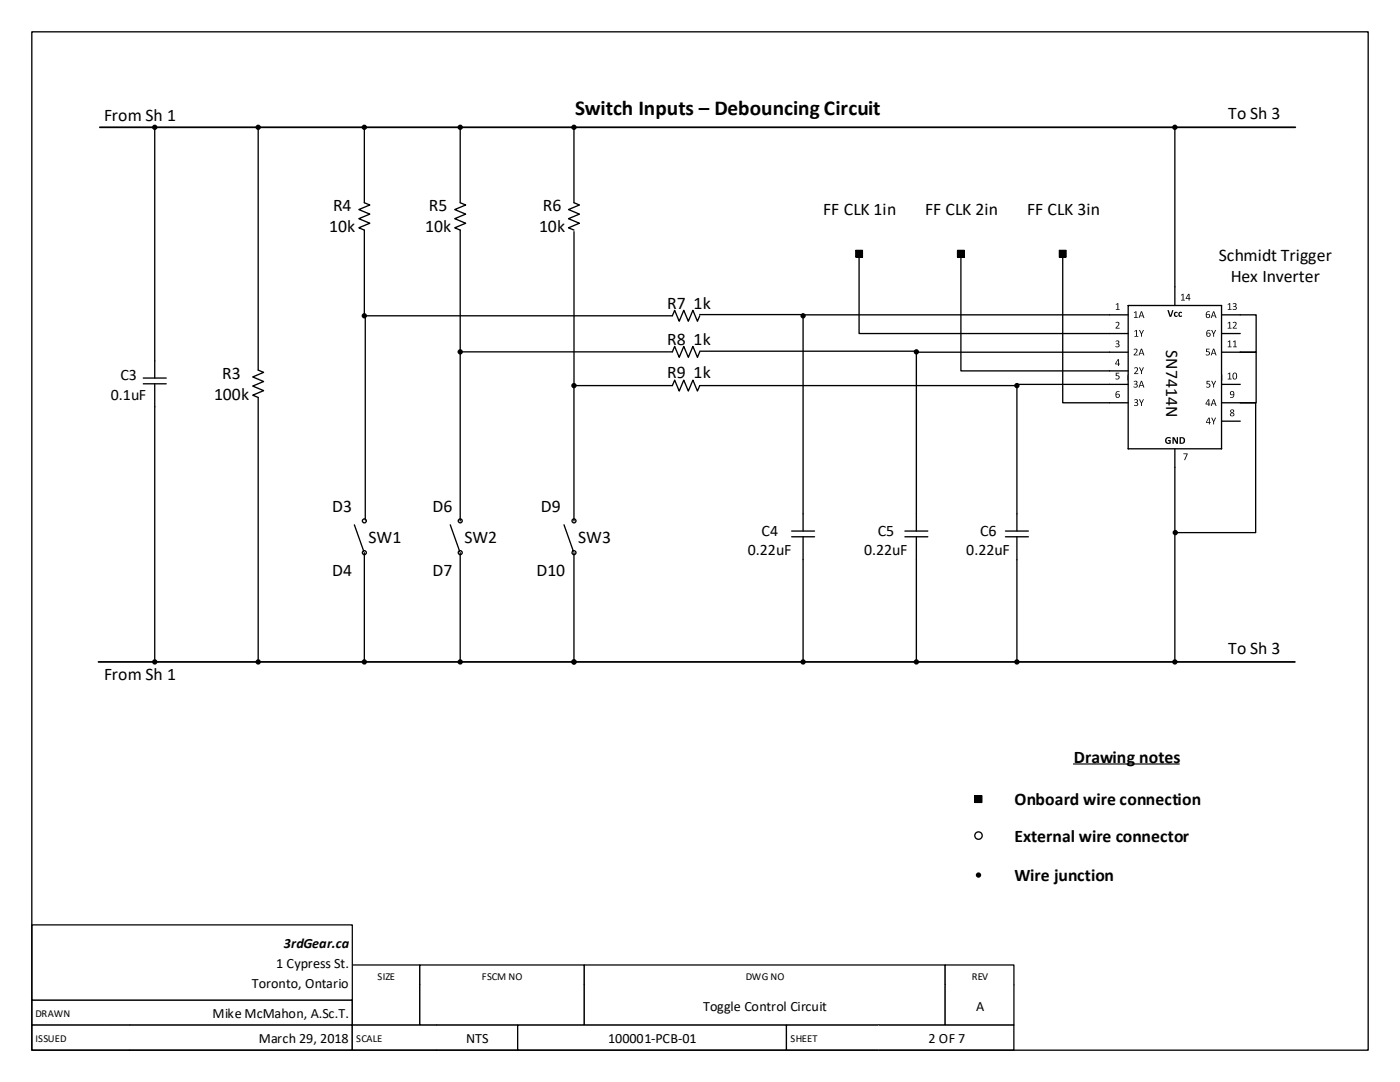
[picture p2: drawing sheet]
<svg xmlns="http://www.w3.org/2000/svg" width="279mm" height="216mm" viewBox="0 0 279 216" stroke-linecap="round" stroke-linejoin="round" font-family="sans-serif">
<path d="M21 199.6h-14.7v5h14.7" fill="none" stroke="#000" stroke-width=".25"/>
<path d="M21 199.6h49.3v5h-49.3z" fill-rule="evenodd" fill="#fff"/>
<path d="M21 199.6h49.3v5h-49.3" fill="none" stroke="#000" stroke-width=".25"/>
<path d="M6.3 204.6h19.6v4.9h-19.6z" fill-rule="evenodd" fill="#fff"/>
<path d="M25.9 204.6h-19.6v4.9h19.6" fill="none" stroke="#000" stroke-width=".25"/>
<path d="M70.3 192.5h13.5v4.1h-13.5z" fill-rule="evenodd" fill="#fff"/>
<path d="M70.3 196.6v-4.1h13.5v4.1" fill="none" stroke="#000" stroke-width=".25"/>
<path d="M83.8 192.5h32.8v4.1h-32.8z" fill-rule="evenodd" fill="#fff"/>
<path d="M83.8 196.6v-4.1h32.8v4.1" fill="none" stroke="#000" stroke-width=".25"/>
<path d="M116.6 192.5h72v4.1h-72z" fill-rule="evenodd" fill="#fff"/>
<path d="M116.6 196.6v-4.1h72v4.1" fill="none" stroke="#000" stroke-width=".25"/>
<path d="M188.6 192.5h13.8v4.1h-13.8z" fill-rule="evenodd" fill="#fff"/>
<path d="M188.6 196.6v-4.1h13.7v4.1" fill="none" stroke="#000" stroke-width=".25"/>
<path d="M70.3 196.6h13.5v8h-13.5z" fill-rule="evenodd" fill="#fff"/>
<path d="M70.3 196.6v8h13.5v-8" fill="none" stroke="#000" stroke-width=".25"/>
<path d="M83.8 196.6h32.8v8h-32.8z" fill-rule="evenodd" fill="#fff"/>
<path d="M83.8 196.6v8h32.8v-8" fill="none" stroke="#000" stroke-width=".25"/>
<path d="M116.6 196.6h72v8h-72z" fill-rule="evenodd" fill="#fff"/>
<path d="M116.6 196.6v8h72v-8" fill="none" stroke="#000" stroke-width=".25"/>
<path d="M188.6 196.6h13.8v8h-13.8z" fill-rule="evenodd" fill="#fff"/>
<path d="M188.6 196.6v8h13.7v-8" fill="none" stroke="#000" stroke-width=".25"/>
<path d="M26 204.6h44.3v4.9h-44.3z" fill-rule="evenodd" fill="#fff"/>
<path d="M26 204.6h44.3v4.9h-44.3" fill="none" stroke="#000" stroke-width=".25"/>
<path d="M70.3 204.6h16.9v4.9h-16.9z" fill-rule="evenodd" fill="#fff"/>
<path d="M87.2 204.6h-16.9v4.9h16.9" fill="none" stroke="#000" stroke-width=".25"/>
<path d="M87.2 204.6h16.1v4.9h-16.1z" fill-rule="evenodd" fill="#fff"/>
<path d="M87.2 204.6h16.1v4.9h-16.1" fill="none" stroke="#000" stroke-width=".25"/>
<path d="M103.3 204.6h53.7v4.9h-53.7z" fill-rule="evenodd" fill="#fff"/>
<path d="M103.3 204.6h53.7v4.9h-53.7z" fill="none" stroke="#000" stroke-width=".25"/>
<path d="M156.9 204.6h18.5v4.9h-18.5z" fill-rule="evenodd" fill="#fff"/>
<path d="M175.4 204.6h-18.5v4.9h18.5" fill="none" stroke="#000" stroke-width=".25"/>
<path d="M175.4 204.6h26.9v4.9h-26.9z" fill-rule="evenodd" fill="#fff"/>
<path d="M175.4 204.6h26.9v4.9h-26.9" fill="none" stroke="#000" stroke-width=".25"/>
<path d="M6.3 184.6h64v15h-64z" fill-rule="evenodd" fill="#fff"/>
<path d="M6.3 184.6h64v15h-64z" fill="none" stroke="#000" stroke-width=".25"/>
<path d="M19.9 25.4h238.6M19.7 132.1h238.7" fill="none" stroke="#000" stroke-width=".35"/>
<g fill="none" stroke="#000" stroke-width=".26">
<path d="M6.3 6.3h266.7v203.2h-266.7z"/>
<circle cx="195.3" cy="174.6" r=".4"/>
</g>
<path d="M214.2 152.4h21.2" fill="none" stroke="#000" stroke-width=".23"/>
<circle cx="195.3" cy="174.6" r=".4" fill="#000"/>
<circle cx="195.3" cy="166.7" r=".74" fill="#fff"/>
<circle cx="195.3" cy="166.7" r=".74" fill="none" stroke="#000" stroke-width=".26"/>
<path d="M194.6 158.8h1.4v1.3h-1.4z" fill-rule="evenodd" fill="#000"/>
<path d="M194.6 158.8h1.4v1.3h-1.4z" fill="none" stroke="#000" stroke-width=".2"/>
<path d="M225.2 61h18.6v14.9h-18.6z" fill-rule="evenodd" fill="#fff"/>
<path d="M234.5 57.2v3.8M221.4 62.8h3.8M221.4 66.6h3.8M221.4 70.3h3.8M221.4 74h3.8M225.2 75.9v-14.9h18.6v14.9M243.8 62.8h3.7M243.8 66.6h3.7M243.8 70.3h3.7" fill="none" stroke="#000" stroke-width=".26"/>
<g fill="#000">
<path d="M222.7 68a.38 .38 0 0 1 .6 0 .38 .38 0 0 1-.2 .6 .41 .41 0 0 1 .2 .6 .41 .41 0 0 1-.7 0v-.1a.29 .29 0 0 0 .5 .1 .29 .29 0 0 0-.1-.5h-.2v-.2a.28 .28 0 0 0 .4-.1 .28 .28 0 0 0-.2-.3 .28 .28 0 0 0-.3 .1zM222.7 64.3a.46 .46 0 0 1 .7 .1 .46 .46 0 0 1-.3 .7l-.3 .3h.6v.2h-.8l.3-.5a.37 .37 0 0 0 .3-.4 .37 .37 0 0 0-.3-.3l-.2 .1zM222.7 60.7l.5-.2v1.2h.2v.1h-.7v-.1h.3v-1l-.3 .1zM226.3 69.7a.46 .46 0 0 1 .7 0 .46 .46 0 0 1-.2 .7l-.3 .4h.5l.1 .1h-.8l.3-.5a.37 .37 0 0 0 .3-.3 .37 .37 0 0 0-.4-.4l-.2 .1zM226.3 62.3l.5-.2v1.2h.3v.2l-.8-.1v-.1h.3v-1l-.3 .2zM226.4 66.1l.5-.2v1.1h.2l.1 .2h-.8v-.2h.3v-1l-.3 .2zM226.4 73.4a.46 .46 0 0 1 .7 .1 .46 .46 0 0 1-.2 .7l-.3 .3h.5l.1 .1h-.8l.2-.4a.37 .37 0 0 0 .4-.4 .37 .37 0 0 0-.4-.4l-.2 .2zM227.3 65.9h.2l.3 .6 .3-.6h.2a1.49 1.49 0 0 0-.4 1.3h-.2a1.49 1.49 0 0 0-.4-1.3zM227.3 73.3h.2l.3 .7 .3-.7h.2a1.49 1.49 0 0 0-.4 1.3h-.2a1.49 1.49 0 0 0-.4-1.3zM240.7 69.6h.7v.1h-.5v.4a.44 .44 0 0 1 .5 .2 .44 .44 0 0 1-.2 .6 .44 .44 0 0 1-.6-.2h.1a.35 .35 0 0 0 .5 .1 .35 .35 0 0 0 0-.5 .35 .35 0 0 0-.5-.1zM241.7 65.9h.2l.3 .6 .3-.6h.2a1.51 1.51 0 0 0-.4 1.3h-.2a1.5 1.5 0 0 0-.4-1.3z"/>
<path d="M235.7 58.8l.5-.2v1.2h.3l-.1 .2h-.7v-.2h.3v-1l-.3 .2zM237.1 58.7h.3v.8l.2 .1-.2 .1v.3h-.2v-.3l-.6-.1zM237.2 58.8l-.4 .7h.4z"/>
<path d="M223.1 71.7h.2v.9h.2l-.2 .1v.3h-.2v-.3h-.5zM223.1 71.8l-.4 .8h.4z"/>
<path d="M227.7 62.1l.2 .1 .5 1.3-.2-.1-.1-.3h-.6l-.1 .4h-.2zM227.8 62.3l-.2 .7h.4z"/>
<path d="M227.7 69.6h.2l.5 1.3h-.2l-.1-.3h-.6l-.1 .3h-.2zM227.8 69.8l-.2 .6h.4z"/>
<path d="M233 61.9h.3l.3 1.1 .3-1.1h.3l-.5 1.3h-.3zM234.4 62.3l.5-.1 .1 .1-.1 .2a.27 .27 0 0 0-.4 .2 .27 .27 0 0 0 .4 .3l.1-.1v.2a.5 .5 0 0 1-.7-.1 .5 .5 0 0 1 .1-.7zM235.3 62.3l.5-.1 .1 .1-.1 .2a.27 .27 0 0 0-.4 .2 .27 .27 0 0 0 .4 .3l.1-.1v.2a.5 .5 0 0 1-.7-.1 .5 .5 0 0 1 .1-.7z"/>
<path d="M240.8 62.3l.4-.2 .2 .1v.1a.43 .43 0 0 0-.6 .4 .45 .45 0 0 1 .7 .3 .45 .45 0 0 1-.5 .6 .45 .45 0 0 1-.4-.7zM240.8 63.1a.27 .27 0 0 0 .5 0 .27 .27 0 0 0-.5 0z"/>
<path d="M240.9 65.9l.4-.1 .2 .1v.1a.43 .43 0 0 0-.6 .5 .45 .45 0 0 1 .7 .2 .45 .45 0 0 1-.5 .6 .45 .45 0 0 1-.4-.6zM240.9 66.8a.27 .27 0 0 0 .5 0 .27 .27 0 0 0-.5 0z"/>
<path d="M242.1 62.1l.2 .1 .5 1.3h-.2l-.1-.4h-.6l-.1 .3h-.2zM242.2 62.3l-.2 .7h.4z"/>
<path d="M242.1 69.6h.2l.5 1.3h-.2l-.1-.3h-.6l-.1 .3h-.2zM242.2 69.8l-.2 .6h.4z"/>
<path d="M245 60.7l.5-.2v1.2h.3v.1h-.8v-.1h.3v-1l-.3 .1zM246.1 60.6a.37 .37 0 0 1 .6-.1 .37 .37 0 0 1-.2 .6 .41 .41 0 0 1 .2 .7 .41 .41 0 0 1-.7-.1v-.1a.29 .29 0 0 0 .5 .1 .29 .29 0 0 0-.1-.5h-.2v-.1a.28 .28 0 0 0 .4-.1 .28 .28 0 0 0-.2-.4 .28 .28 0 0 0-.3 .1z"/>
<path d="M245 64.4l.5-.2v1.2h.3v.2l-.8-.1v-.1h.3v-1l-.3 .2zM246 64.3a.46 .46 0 0 1 .8 .1 .46 .46 0 0 1-.3 .7l-.3 .3h.6v.2h-.8l.3-.5a.37 .37 0 0 0 .3-.4 .37 .37 0 0 0-.3-.3l-.2 .1z"/>
<path d="M245 68.2l.5-.2v1.1l.3 .1v.1h-.8v-.1l.3-.1v-1l-.3 .2zM246.1 68.2l.5-.2v1.1l.2 .1v.1h-.7v-.1l.3-.1v-1l-.3 .2z"/>
</g>
<path d="M225.2 74.9h18.6v14.7h-18.6z" fill-rule="evenodd" fill="#fff"/>
<g fill="none" stroke="#000" stroke-width=".26">
<path d="M30.9 25.4v50M51.5 25.4v48.5l1.1 .4-2.2 .9 2.2 .9-2.2 .9 2.2 .9-2.2 1 1.1 .4v52.8M72.7 25.8v14.6l1.1 .5-2.2 .9 2.2 .9-2.2 .9 2.2 .9-2.2 1 1.1 .4v16.7M91.8 25.4v15l1.1 .5-2.2 .9 2.2 .9-2.2 .9 2.2 .9-2.2 1 1.1 .4v58M114.5 25.4v15l1.1 .5-2.1 .9 2.1 .9-2.1 .9 2.1 .9-2.1 1 1 .4M234.5 25.4v31.8M114.6 46.2v30.3M171.4 51.3v15.3h50M191.8 51.3v22.7h29.6M212.1 51.3v29.1h13.1M28.6 76.6h4.6M28.6 75.4h4.6"/>
<path d="M30.9 76.6v55.5M72.9 63.4v40.4M73.1 63h61.1l.4-1.1 1 2.2 .9-2.2 .9 2.2 .9-2.2 .9 2.2 .4-1.1M91.8 70.2h42.4l.4-1.1 1 2.2 .9-2.2 .9 2.2 .9-2.2 .9 2.2 .4-1.1M114.5 76.9v27M114.9 76.9h19.3l.4-1.1 1 2.2 .9-2.2 .9 2.2 .9-2.2 .9 2.2 .4-1.1h62.9M139.6 62.8h20.7v.5M139.6 70.1h43.3v.2M160.3 63.4v42.6M160.6 62.8h60.8M182.9 70.2v35.8M183.3 70.3h38.1"/>
<path d="M202.9 77.3v28.7M203.3 76.7h21.9M225.2 74.9v14.7h18.6v-14.7M243.8 76.7h3.7M247.5 62.8h3.2v7.5h-3.2h3.2v10.1h-3.2M234.5 89.6v42.5M243.8 80.4h3.7M243.8 84h3.7M247.5 80.4h3.1v25.9h-16.1M70.7 104.7l1.9 5.2M72.7 110.3v21.8M89.9 104.7l1.8 5.2"/>
<path d="M91.8 110.3v21.8M112.6 104.7l1.8 5.2M114.5 110.3v21.4M158 107.1h4.6M158 106h4.6M160.3 107.1v24.6M180.6 107.1h4.6M180.6 106h4.6M182.9 107.1v24.6M200.7 107.1h4.5M200.7 106h4.5M202.9 107.1v24.6"/>
<circle cx="30.9" cy="25.4" r=".4"/>
<circle cx="51.5" cy="25.4" r=".4"/>
<circle cx="72.7" cy="25.4" r=".4"/>
<circle cx="91.8" cy="25.4" r=".4"/>
<circle cx="114.5" cy="25.4" r=".4"/>
<circle cx="234.5" cy="25.4" r=".4"/>
<circle cx="72.7" cy="63" r=".4"/>
<circle cx="91.8" cy="70.2" r=".4"/>
<circle cx="114.5" cy="76.9" r=".4"/>
<circle cx="160.3" cy="63" r=".4"/>
<circle cx="182.9" cy="70.2" r=".4"/>
<circle cx="202.9" cy="76.9" r=".4"/>
<circle cx="72.7" cy="103.9" r=".4"/>
<circle cx="72.7" cy="110.3" r=".4"/>
<circle cx="91.9" cy="110.3" r=".4"/>
<circle cx="91.9" cy="103.9" r=".4"/>
<circle cx="114.6" cy="103.9" r=".4"/>
<circle cx="114.6" cy="110.3" r=".4"/>
<circle cx="234.5" cy="106.3" r=".4"/>
<circle cx="30.9" cy="132.1" r=".4"/>
<circle cx="51.5" cy="132.1" r=".4"/>
<circle cx="72.7" cy="132.1" r=".4"/>
<circle cx="91.8" cy="132.1" r=".4"/>
<circle cx="114.5" cy="132.1" r=".4"/>
<circle cx="160.3" cy="132.1" r=".4"/>
<circle cx="182.9" cy="132.1" r=".4"/>
<circle cx="202.9" cy="132.1" r=".4"/>
<circle cx="234.5" cy="132.1" r=".4"/>
</g>
<g fill="#000">
<path d="M222.7 74.4h.7l-.1 .1h-.5v.4a.44 .44 0 0 1 .6 .2 .44 .44 0 0 1-.2 .6 .44 .44 0 0 1-.6-.2 .35 .35 0 0 0 .5 .1 .35 .35 0 0 0 .1-.5 .35 .35 0 0 0-.5-.1zM226.3 76.1a.37 .37 0 0 1 .6-.1 .37 .37 0 0 1-.1 .6 .41 .41 0 0 1 .1 .7 .41 .41 0 0 1-.7-.1l.1-.1a.29 .29 0 0 0 .4 .1 .29 .29 0 0 0-.1-.5h-.2v-.1a.28 .28 0 0 0 .4-.1 .28 .28 0 0 0-.1-.4 .28 .28 0 0 0-.4 .1zM240.8 76h.7l-.1 .2h-.4v.3a.44 .44 0 0 1 .5 .3 .44 .44 0 0 1-.2 .5 .44 .44 0 0 1-.6-.2h.1a.35 .35 0 0 0 .5 .1 .35 .35 0 0 0 0-.5 .35 .35 0 0 0-.5 0zM241.7 76h.2l.3 .6 .3-.6h.2a1.51 1.51 0 0 0-.4 1.3h-.2a1.51 1.51 0 0 0-.4-1.3zM226.4 79.8a.38 .38 0 0 1 .6-.1 .38 .38 0 0 1-.1 .6 .41 .41 0 0 1 .1 .6 .41 .41 0 0 1-.7 0l.1-.1a.29 .29 0 0 0 .4 .1 .29 .29 0 0 0-.1-.5h-.2v-.1a.28 .28 0 0 0 .4-.2 .28 .28 0 0 0-.1-.3 .28 .28 0 0 0-.4 .1zM227.3 79.7h.2l.3 .6 .3-.6h.2a1.49 1.49 0 0 0-.4 1.3h-.2a1.49 1.49 0 0 0-.4-1.3zM236.2 90.5h.8l-.5 1.3h-.2l.5-1.2h-.6zM241.7 83.3l.2 .1 .3 .6 .3-.6h.2a1.51 1.51 0 0 0-.4 1.3h-.2a1.51 1.51 0 0 0-.4-1.3z"/>
<path d="M222.8 78.1l.4-.1 .2 .2a.43 .43 0 0 0-.6 .4 .45 .45 0 0 1 .7 .3 .45 .45 0 0 1-.5 .6 .45 .45 0 0 1-.4-.6zM222.8 79a.27 .27 0 0 0 .5 0 .27 .27 0 0 0-.5 0z"/>
<path d="M227.7 76h.2l.5 1.3h-.2l-.1-.3h-.6l-.1 .3h-.2zM227.8 76.2l-.2 .6h.4z"/>
<path d="M245 74.6l.5-.2v1.2h.3v.1h-.8v-.1h.3v-1.1l-.3 .2zM246.1 74.5a.53 .53 0 0 1 .7 0 .53 .53 0 0 1 .1 .7 .48 .48 0 0 1-.6 .5 .48 .48 0 0 1-.3-.7zM246.3 74.5a.6 .6 0 0 0 .2 1.1l.2-.2a.51 .51 0 0 0 0-.6 .51 .51 0 0 0-.4-.3z"/>
<path d="M245.6 78.2a.54 .54 0 0 1 .7 0 .54 .54 0 0 1 0 .7 .43 .43 0 0 1-.3 .5 .43 .43 0 0 1-.5-.2 .44 .44 0 0 0 .7-.4 .43 .43 0 0 1-.6 0 .43 .43 0 0 1 0-.6zM245.6 78.5a.3 .3 0 0 0 .6 0 .3 .3 0 0 0-.6 0z"/>
<path d="M232.7 87.4a.55 .55 0 0 1 1 0l-.1 .1a.48 .48 0 0 0-.8 .2 .48 .48 0 0 0 .6 .6v-.3h-.3v-.2h.5v.6a.7 .7 0 0 1-.9 0 .7 .7 0 0 1 0-1zM234 87.2l.4 .1 .5 .9-.1-.9 .3-.1v1.3h-.4l-.5-1v1h-.2zM235.4 87.2h.1a.74 .74 0 0 1 1 .7 .74 .74 0 0 1-1.1 .6zM235.7 87.4v.9a.46 .46 0 0 0 .5-.4 .46 .46 0 0 0-.5-.5z"/>
<path d="M241.1 79.7h.2v.8l.2 .1-.2 .1v.3h-.1v-.3h-.6zM241.2 79.8l-.5 .7h.5z"/>
<path d="M241.2 83.4h.2v.8l.2 .1-.2 .1v.3h-.1v-.3l-.6-.1zM241.3 83.5l-.5 .7h.5z"/>
<path d="M242.1 79.7h.2l.5 1.3h-.2l-.1-.3h-.6l-.1 .3h-.2zM242.2 79.8l-.2 .7h.4z"/>
<path d="M245.6 81.8a.38 .38 0 0 1 .6 0 .38 .38 0 0 1-.2 .6 .37 .37 0 0 1 .2 .5 .37 .37 0 0 1-.5 .1 .37 .37 0 0 1 0-.6l-.2-.3zM245.7 82.1a.22 .22 0 0 0 .4 0 .22 .22 0 0 0-.4 0zM245.6 82.7a.3 .3 0 0 0 .6 0 .3 .3 0 0 0-.6 0z"/>
</g>
<g fill="#000">
<path d="M170.8 49.9h1.3v1.4h-1.3z" fill-rule="evenodd"/>
<path d="M191.1 49.9h1.4v1.4h-1.4z" fill-rule="evenodd"/>
<path d="M211.4 49.9h1.4v1.4h-1.4z" fill-rule="evenodd"/>
<circle cx="30.9" cy="25.4" r=".4"/>
<circle cx="51.5" cy="25.4" r=".4"/>
<circle cx="72.7" cy="25.4" r=".4"/>
<circle cx="91.8" cy="25.4" r=".4"/>
<circle cx="114.5" cy="25.4" r=".4"/>
<circle cx="234.5" cy="25.4" r=".4"/>
<circle cx="72.7" cy="63" r=".4"/>
<circle cx="91.8" cy="70.2" r=".4"/>
<circle cx="114.5" cy="76.9" r=".4"/>
<circle cx="160.3" cy="63" r=".4"/>
<circle cx="182.9" cy="70.2" r=".4"/>
<circle cx="202.9" cy="76.9" r=".4"/>
<circle cx="234.5" cy="106.3" r=".4"/>
<circle cx="30.9" cy="132.1" r=".4"/>
<circle cx="51.5" cy="132.1" r=".4"/>
<circle cx="72.7" cy="132.1" r=".4"/>
<circle cx="91.8" cy="132.1" r=".4"/>
<circle cx="114.5" cy="132.1" r=".4"/>
<circle cx="160.3" cy="132.1" r=".4"/>
<circle cx="182.9" cy="132.1" r=".4"/>
<circle cx="202.9" cy="132.1" r=".4"/>
<circle cx="234.5" cy="132.1" r=".4"/>
</g>
<path d="M170.8 49.9h1.3v1.4h-1.3zM191.1 49.9h1.4v1.4h-1.4zM211.4 49.9h1.4v1.4h-1.4z" fill="none" stroke="#000" stroke-width=".2"/>
<text font-size="4.2" x="114.8" y="23">Switch Inputs – Debouncing Circuit</text>
<g font-size="3.5">
<text x="245.1" y="23.8">To Sh 3</text>
<text x="20.8" y="24.1">From Sh 1</text>
<text x="65.7" y="46.4">10k</text>
<text x="66.5" y="42.2">R4</text>
<text x="84.9" y="46.4">10k</text>
<text x="85.6" y="42.2">R5</text>
<text x="107.6" y="46.4">10k</text>
<text x="108.3" y="42.2">R6</text>
<text x="164.3" y="43">FF CLK 1in</text>
<text x="184.6" y="43">FF CLK 2in</text>
<text x="205" y="43">FF CLK 3in</text>
<text x="243.3" y="52">Schmidt Trigger</text>
<text x="245.6" y="56.2">Hex Inverter</text>
<text x="133.1" y="61.6">R7 1k</text>
<text x="133.1" y="68.8">R8 1k</text>
<text x="232.7" y="69.9" transform="rotate(90 232.7 69.9)">SN7414N</text>
<text x="44.4" y="75.6">R3</text>
<text x="133.1" y="75.5">R9 1k</text>
<text x="42.7" y="79.8">100k</text>
<text x="66.3" y="102.1">D3</text>
<text x="86.3" y="102.1">D6</text>
<text x="108" y="102.1">D9</text>
<text x="73.5" y="108.2">SW1</text>
<text x="92.7" y="108.2">SW2</text>
<text x="115.4" y="108.2">SW3</text>
<text x="66.3" y="115">D4</text>
<text x="86.3" y="115">D7</text>
<text x="107.1" y="115">D10</text>
<text x="245.1" y="130.6">To Sh 3</text>
<text x="20.8" y="135.7">From Sh 1</text>
<text x="214.3" y="152.2">Drawing notes</text>
<text x="202.4" y="160.6">Onboard wire connection</text>
<text x="202.4" y="167.9">External wire connector</text>
<text x="202.4" y="175.8">Wire junction</text>
</g>
<g font-size="3.2">
<text x="24.1" y="75.9">C3</text>
<text x="22.1" y="79.7">0.1uF</text>
<text x="152" y="107">C4</text>
<text x="175.2" y="107">C5</text>
<text x="195.6" y="107">C6</text>
<text x="149.3" y="110.8">0.22uF</text>
<text x="172.4" y="110.8">0.22uF</text>
<text x="192.8" y="110.8">0.22uF</text>
</g>
<g font-size="2.8">
<text x="56.6" y="189.2">3rdGear.ca</text>
<text x="50.3" y="197.1">Toronto, Ontario</text>
<text x="55.1" y="193.2">1 Cypress St.</text>
<text x="42.4" y="203.2">Mike McMahon, A.Sc.T.</text>
<text x="140.3" y="201.7">Toggle Control Circuit</text>
<text x="194.8" y="201.7">A</text>
<text x="51.6" y="208.2">March 29, 2018</text>
<text x="93.1" y="208.2">NTS</text>
<text x="121.4" y="208.2">100001-PCB-01</text>
<text x="185.3" y="208.2">2 OF 7</text>
</g>
<g font-size="2.1">
<text x="75.3" y="195.4">SIZE</text>
<text x="96.2" y="195.4">FSCM NO</text>
<text x="148.8" y="195.4">DWG NO</text>
<text x="193.9" y="195.4">REV</text>
<text x="7.1" y="203">DRAWN</text>
<text x="7.1" y="208">ISSUED</text>
<text x="71.1" y="208">SCALE</text>
<text x="157.8" y="208">SHEET</text>
</g>
</svg>
